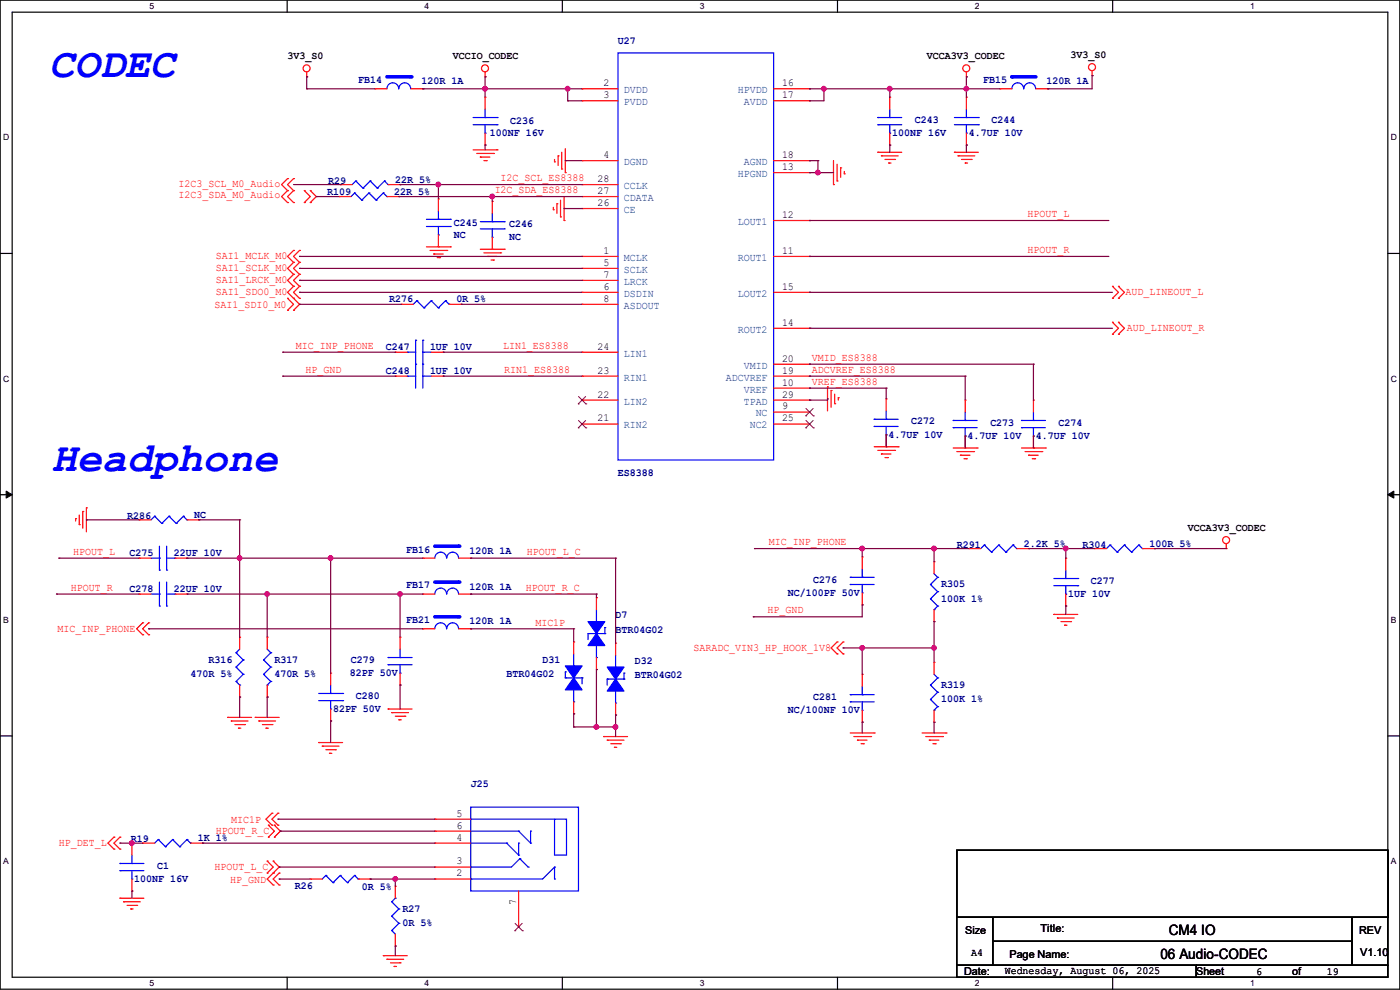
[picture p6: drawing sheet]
<svg xmlns="http://www.w3.org/2000/svg" width="297mm" height="210mm" viewBox="0 0 297 210" stroke-linecap="round" stroke-linejoin="round" font-family="sans-serif">
<path d="M0 0h297v209.8h-297zM2.6 2.6h291.8v204.7h-291.8z" fill="none" stroke="#000" stroke-width=".25"/>
<g fill="#fff">
<path d="M31.7 .3h1v2h-1z"/>
<path d="M31.7 207.6h1v1.9h-1z"/>
</g>
<path d="M60.9 0v2.6M60.9 207.3v2.5" fill="none" stroke="#000" stroke-width=".25"/>
<g fill="#fff">
<path d="M90.1 .3h1v2h-1z"/>
<path d="M90.1 207.6h1v1.9h-1z"/>
</g>
<path d="M119.3 0v2.6M119.3 207.3v2.5" fill="none" stroke="#000" stroke-width=".25"/>
<g fill="#fff">
<path d="M148.5 .3h.9v2h-.9z"/>
<path d="M148.5 207.6h.9v1.9h-.9z"/>
</g>
<path d="M177.7 0v2.6M177.7 207.3v2.5" fill="none" stroke="#000" stroke-width=".25"/>
<g fill="#fff">
<path d="M206.8 .3h1v2h-1z"/>
<path d="M206.8 207.6h1v1.9h-1z"/>
</g>
<path d="M236.1 0v2.6M236.1 207.3v2.5" fill="none" stroke="#000" stroke-width=".25"/>
<g fill="#fff">
<path d="M265.2 .3h1v2h-1z"/>
<path d="M265.2 207.6h1v1.9h-1z"/>
<path d="M.7 28.2h1.2v1.9h-1.2z"/>
<path d="M295.1 28.2h1.2v1.9h-1.2z"/>
<path d="M.7 79.3h1.2v2h-1.2z"/>
<path d="M295.1 79.3h1.2v2h-1.2z"/>
</g>
<path d="M0 53.8h2.6M294.4 53.8h2.6" fill="none" stroke="#000" stroke-width=".25"/>
<g fill="#fff">
<path d="M.7 130.5h1.2v2h-1.2z"/>
<path d="M295.1 130.5h1.1v2h-1.1z"/>
</g>
<path d="M0 104.9h2.6M294.4 104.9h2.6" fill="none" stroke="#000" stroke-width=".25"/>
<path d="M1.3 104.2l1.3 .7-1.3 .8zM294.4 104.9l1.3-.7v1.5z" fill="#000" stroke="#000" stroke-width=".21"/>
<g fill="#fff">
<path d="M.7 181.7h1.2v2h-1.2z"/>
<path d="M295.1 181.7h1.1v2h-1.1z"/>
</g>
<path d="M0 156.1h2.6M294.4 156.1h2.6M203 180.4h91.4v14.2h-91.4zM203 194.6h7.6v10.2h-7.6zM210.6 194.6h76.2v5.1h-76.2zM210.6 199.7h76.2v5.1h-76.2zM286.8 194.6h7.6v10.2h-7.6zM203 204.8h50.8v2.5h-50.8zM253.8 204.8h40.6v2.5h-40.6z" fill="none" stroke="#000" stroke-width=".25"/>
<g fill="none" stroke="#f00" stroke-width=".25">
<path d="M65.1 16.3h.1M65.1 15.3v1M102.9 16.3h.1M102.9 15.3v1M205 16.3h.1M205 15.3v1M231.7 16h.1M231.7 15v1M61 37.9h.1M61 37.9l-1.3 1.3 1.3 1.2M62.3 37.9h.1M62.3 37.9l-1.3 1.3 1.3 1.2"/>
<path d="M100.4 31.8h5.1M101.1 32.6h3.6M101.9 33.3h.1M101.9 33.3h2M102.7 34.1h.5M103.2 34.1h.1M104.7 32.6h.1M105.5 31.8h.1M117.6 34.3h.1M117.6 33.8v.5M118.4 33.1h.1M118.4 33.1v2"/>
<path d="M119.2 35.9h.1M119.2 32.3v3.6M119.9 36.6h.1M119.9 31.5v5.1M176.8 39.2h.1M176.8 34.1v5.1M177.6 38.4h.1M177.6 34.8v3.6M178.4 35.6h.1M178.4 35.6v2M179.1 36.9h.1M179.1 36.4v.5"/>
<path d="M186.2 32.3h.1M186.2 32.3h5.1M187 33.1h.1M187 33.1h3.5M187.7 33.8h2.1M188.5 34.6h.1M188.5 34.6h.5M189.8 33.8h.1M202.5 32.3h.1M202.5 32.3h5.1M203.2 33.1h.1M203.2 33.1h3.6"/>
<path d="M204 33.8h2M204.8 34.6h.1M204.8 34.6h.5M206 33.8h.1M61 43h.1M61 40.4h.1M61 40.4l-1.3 1.3 1.3 1.3M62.3 43h.1M62.3 40.4h.1M62.3 55.7h.1M62.3 53.1h.1M62.3 58.2h.1"/>
<path d="M62.3 40.4l-1.3 1.3 1.3 1.3M62.3 53.1l-1.3 1.3 1.3 1.3M62.3 55.7l-1.3 1.2 1.3 1.3M62.3 58.2l-1.3 1.3 1.3 1.2M63.5 55.7h.1M63.5 53.1h.1M63.5 58.2h.1M63.5 53.1l-1.2 1.3 1.2 1.3M63.5 55.7l-1.2 1.2 1.2 1.3M63.5 58.2l-1.2 1.3 1.2 1.2M64.6 43h.1M64.6 40.4h.1"/>
<path d="M64.6 40.4l1.2 1.3-1.2 1.3M65.8 40.4h.1M65.8 43h.1M65.8 40.4l1.3 1.3-1.3 1.3M90.5 52.4h5M91.2 53.1h3.6M92 53.9h.1M92 53.9h2M92.8 54.7h.5M93.3 54.7h.1M94.8 53.1h.1M95.5 52.4h.1"/>
<path d="M101.9 52.9h5.1M102.7 53.6h3.5M103.4 54.4h.1M103.4 54.4h2.1M104.2 55.2h.5M104.7 55.2h.1M106.2 53.6h.1M107 52.9h.1M117.4 44.5h.1M117.4 44v.5M118.2 43.2h.1M118.2 43.2v2.1"/>
<path d="M118.9 46h.1M118.9 42.5v3.5M119.7 46.8h.1M119.7 41.7v5.1M61 65.8h.1M61 63.3h.1M61 63.3l1.3 1.3-1.3 1.2M62.3 60.7h.1M62.3 63.3h.1M62.3 65.8h.1M62.3 60.7l-1.3 1.3 2.5 2.6-1.2 1.2M63.5 60.7h.1"/>
<path d="M63.5 63.3h.1M63.5 60.7l-1.2 1.3 1.2 1.3M83.9 74.7h.1M83.9 74.7h2.5M91.5 74.7h2.5M94 74.7h.1M236 63.3h.1M236 60.7h.1M236 70.9h.1M236 68.4h.1M236 60.7l1.3 1.3-1.3 1.3M236 68.4l1.3 1.2-1.3 1.3"/>
<path d="M237.3 63.3h.1M237.3 60.7h.1M237.3 70.9h.1M237.3 68.4h.1M237.3 60.7l1.2 1.3-1.2 1.3M237.3 68.4l1.2 1.2-1.2 1.3M175.6 82.1h.1M175.6 82.1v5.1M176.3 82.8h.1M176.3 82.8v3.6M177.1 85.6h.1M177.1 83.6v2"/>
<path d="M177.8 84.4h.1M177.8 84.4v.5M185.5 94.8h5M186.2 95.5h3.6M187 96.3h.1M187 96.3h2M187.7 97.1h.6M188.3 97.1h.1M189.8 95.5h.1M190.5 94.8h.1M202.2 95h5.1M203 95.8h3.5"/>
<path d="M203.8 96.6h.1M203.8 96.6h2M204.5 97.3h.5M205 97.3h.1M206.5 95.8h.1M207.3 95h.1M216.7 95h5.1M217.5 95.8h3.5M218.2 96.6h.1M218.2 96.6h2.1M219 97.3h.5M219.5 97.3h.1"/>
<path d="M221 95.8h.1M221.8 95h.1M16 110h.1M16 110v.5M16.8 111.3h.1M16.8 109.3v2M17.6 108.5h.1M17.6 108.5v3.6M18.3 107.7h.1M18.3 107.7v5.1M260.1 116.4h.1M260.1 115.4v1"/>
<path d="M30.3 134.7h.1M30.3 132.1h.1M30.3 132.1l-1.3 1.3 1.3 1.3M31.5 134.7h.1M31.5 132.1h.1M31.5 132.1l-1.2 1.3 1.2 1.3M177.6 138.7h.1M177.6 136.2h.1M177.6 136.2l-1.3 1.3 1.3 1.2M178.9 138.7h.1M178.9 136.2h.1M178.9 136.2l-1.3 1.3 1.3 1.2"/>
<path d="M223.6 130.3h.1M223.6 130.3h5M224.3 131.1h.1M224.3 131.1h3.6M225.1 131.9h2M225.8 132.6h.1M225.8 132.6h.6M227.1 131.9h.1M48.3 152.2h.1M48.3 152.2h5.1M49.1 153h.1M49.1 153h3.5"/>
<path d="M49.8 153.7h2.1M50.6 154.5h.1M50.6 154.5h.5M51.9 153.7h.1M54.1 152.2h.1M54.1 152.2h5.1M54.9 153h.1M54.9 153h3.6M55.7 153.7h2M56.4 154.5h.1M56.4 154.5h.5M57.7 153.7h.1"/>
<path d="M67.6 157.5h.1M67.6 157.5h5.1M68.4 158.3h.1M68.4 158.3h3.5M69.1 159h2.1M69.9 159.8h.1M69.9 159.8h.5M71.2 159h.1M82.3 150.4h.1M82.3 150.4h5.1M83.1 151.2h.1M83.1 151.2h3.6"/>
<path d="M83.9 151.9h2M84.6 152.7h.1M84.6 152.7h.5M85.9 151.9h.1M128.1 156.3h.1M128.1 156.3h5M128.8 157h.1M128.8 157h3.6M129.6 157.8h2M130.3 158.5h.1M130.3 158.5h.6M131.6 157.8h.1"/>
<path d="M180.4 155.5h5.1M181.1 156.3h3.6M181.9 157h.1M181.9 157h2M182.7 157.8h.5M183.2 157.8h.1M184.7 156.3h.1M185.5 155.5h.1M195.6 155.5h5.1M196.4 156.3h3.5M197.1 157h.1M197.1 157h2.1"/>
<path d="M197.9 157.8h.5M198.4 157.8h.1M199.9 156.3h.1M200.7 155.5h.1M24.2 177.6h.1M24.2 177.6l-1.3 1.3 1.3 1.2M25.4 177.6h.1M25.4 177.6l-1.2 1.3 1.2 1.2M56.9 175h.1M56.9 177.6h.1M56.9 175l1.3 1.3-1.3 1.3M57.7 175h.1"/>
<path d="M57.7 172.5h.1M57.7 172.5l-1.3 1.3 1.3 1.2M58.2 177.6h.1M58.2 175h.1M58.2 175l1.3 1.3-1.3 1.3M59 175h.1M59 172.5h.1M59 172.5l-1.3 1.3 1.3 1.2M24.2 180.1h.1M25.4 190.5h.1M25.4 180.1h.1M25.4 190.5h5.1"/>
<path d="M26.2 191.3h.1M26.2 191.3h3.6M27 192.1h2M27.7 192.8h.1M27.7 192.8h.5M29 192.1h.1M56.7 182.7h.1M56.7 185.2h.1M56.7 182.7l1.3 1.2-1.3 1.3M58 187.7h.1M58 185.2h.1M58 182.7h.1"/>
<path d="M58 182.7l1.2 1.2-2.5 2.6 1.3 1.2M59.2 187.7h.1M59.2 185.2h.1M59.2 185.2l-1.2 1.3 1.2 1.2M81.3 202.7h.1M81.3 202.7h5.1M82.1 203.5h.1M82.1 203.5h3.5M82.8 204.3h2.1M83.6 205h.1M83.6 205h.5M84.9 204.3h.1"/>
<circle cx="65" cy="14.5" r=".74"/>
<circle cx="102.9" cy="14.5" r=".74"/>
<circle cx="205" cy="14.5" r=".74"/>
<circle cx="231.7" cy="14.2" r=".74"/>
<circle cx="260.1" cy="114.6" r=".74"/>
</g>
<path d="M86.4 74.7h.1M86.4 74.7h1.8M88.2 72.2h.1M88.2 72.2v5.1M89.7 74.7h.1M89.7 72.2h.1M89.7 74.7h1.8M89.7 72.2v5.1M94.7 118.4a1.25 1.25 0 0 0-1.2-1.3 1.25 1.25 0 0 0-1.3 1.3M97.3 118.4a1.25 1.25 0 0 0-1.3-1.3 1.25 1.25 0 0 0-1.2 1.3" fill="none" stroke="#00f" stroke-width=".25"/>
<path d="M92.2 115.9h5.1" fill="none" stroke="#00f" stroke-width=".76"/>
<circle cx="97.3" cy="115.9" r=".38" fill="#00f"/>
<g fill="none" stroke="#f00" stroke-width=".25">
<path d="M104.4 42.7h.1M104.4 52.9h.1M104.4 42.7v2.6M104.4 50.3v2.6M29.5 118.4h.1M29.5 110.3h.1M29.5 118.4h2.5M29.5 110.3h2.5M37.1 118.4h2.6M39.7 118.4h.1M39.7 110.3h2.5M42.2 110.3h.1"/>
<path d="M89.7 118.4h.1M89.7 118.4h2.5M97.3 118.4h2.6M99.9 118.4h.1M198.2 119.2h.1M198.2 119.2v2.5M198.2 131.9h.1M198.2 129.3v2.6M70.1 142.8h.1M70.1 153h.1M70.1 142.8v2.5M70.1 150.4v2.6"/>
<path d="M65.8 186.5h.1M65.8 186.5h2.6M76 186.5h2.5M78.5 186.5h.1"/>
</g>
<g fill="none" stroke="#00f" stroke-width=".25">
<path d="M82.1 18.8a1.25 1.25 0 0 1 1.2-1.2 1.25 1.25 0 0 1 1.3 1.2M84.6 18.8a1.25 1.25 0 0 1 1.3-1.2 1.25 1.25 0 0 1 1.2 1.2M101.9 48.6h5.1M101.9 47h5.1M104.4 50.3h.1M104.4 47h.1M104.4 45.3v1.7M104.4 48.6v1.7M107 48.6h.1M107 47h.1M32 118.4h1.8M32.8 109.5h.1"/>
<path d="M32.8 109.5l-.8 .8M32.8 109.5l1.5 1.5M33.8 118.4h.1M33.8 115.9v5M34.3 111h.1M35.3 118.4h1.8M35.3 115.9v5M35.9 109.5h.1M35.9 109.5l-1.6 1.5M35.9 109.5l1.5 1.5M37.1 118.4h.1M37.4 111h.1"/>
<path d="M38.9 109.5h.1M38.9 109.5l-1.5 1.5M38.9 109.5l.8 .8M39.7 110.3h.1M33.8 120.9h.1M35.3 120.9h.1M197.4 124h.1M197.4 127h.1M197.4 124l1.5 1.5M197.4 127l1.5 1.6M198.2 129.3h.1M198.2 121.7l.7 .8"/>
<path d="M198.9 122.5h.1M198.9 125.5h.1M198.9 128.6h.1M198.9 122.5l-1.5 1.5M198.9 125.5l-1.5 1.5M198.9 128.6l-.7 .7M67.6 148.6h5.1M67.6 147.1h5.1M70.1 150.4h.1M70.1 147.1h.1M70.1 145.3v1.8M70.1 148.6v1.8"/>
<path d="M72.7 148.6h.1M72.7 147.1h.1M69.1 185.7h.1M69.1 185.7l-.7 .8M69.1 185.7l1.6 1.5M70.7 187.2h.1M72.2 185.7h.1M72.2 185.7l-1.5 1.5M72.2 185.7l1.5 1.5M73.7 187.2h.1M75.2 185.7h.1M75.2 185.7l-1.5 1.5"/>
<path d="M75.2 185.7l.8 .8M76 186.5h.1"/>
</g>
<path d="M82.1 16.3h5.1" fill="none" stroke="#00f" stroke-width=".76"/>
<circle cx="87.2" cy="16.3" r=".38" fill="#00f"/>
<g fill="none" stroke="#f00" stroke-width=".25">
<path d="M79.5 18.8h.1M79.5 18.8h2.6M87.2 18.8h2.5M89.7 18.8h.1M72.2 39.2h.1M72.2 39.2h2.5M82.3 39.2h2.6M84.9 39.2h.1M188.8 20.6h.1M188.8 30.8h.1M188.8 20.6v2.6M188.8 28.2v2.6"/>
<path d="M205 20.6h.1M205 30.8h.1M205 20.6v2.6M205 28.2v2.6M83.9 79.8h.1M83.9 79.8h2.5M91.5 79.8h2.5M94 79.8h.1M198.2 140.5h.1M198.2 153.2h.1M198.2 140.5v2.5M198.2 150.7v2.5"/>
</g>
<g fill="none" stroke="#00f" stroke-width=".25">
<path d="M75.5 38.4h.1M75.5 38.4l-.8 .8M75.5 38.4l1.5 1.5M77 39.9h.1M78.5 38.4h.1M78.5 38.4l-1.5 1.5M78.5 38.4l1.6 1.5M80.1 39.9h.1M81.6 38.4h.1M81.6 38.4l-1.5 1.5M81.6 38.4l.7 .8M82.3 39.2h.1"/>
<path d="M186.2 26.5h.1M186.2 24.9h.1M186.2 26.5h5.1M186.2 24.9h5.1M188.8 28.2h.1M188.8 24.9h.1M188.8 23.2v1.7M188.8 26.5v1.7M202.5 26.5h5.1M202.5 24.9h5.1M205 28.2h.1M205 24.9h.1"/>
<path d="M205 23.2v1.7M205 26.5v1.7M207.6 26.5h.1M207.6 24.9h.1M86.4 79.8h.1M86.4 79.8h1.8M88.2 77.3h.1M88.2 77.3v5M89.7 79.8h.1M89.7 77.3h.1M89.7 79.8h1.8M89.7 77.3v5"/>
<path d="M92.2 126a1.25 1.25 0 0 1 1.3-1.2 1.25 1.25 0 0 1 1.2 1.2M94.8 126a1.25 1.25 0 0 1 1.2-1.2 1.25 1.25 0 0 1 1.3 1.2M197.4 145.3h.1M197.4 148.4h.1M197.4 145.3l1.5 1.6M197.4 148.4l1.5 1.5M198.2 150.7h.1M198.2 143l.7 .8M198.9 143.8h.1M198.9 146.9h.1M198.9 149.9h.1M198.9 143.8l-1.5 1.5"/>
<path d="M198.9 146.9l-1.5 1.5M198.9 149.9l-.7 .8"/>
</g>
<path d="M92.2 123.5h5.1" fill="none" stroke="#00f" stroke-width=".76"/>
<circle cx="97.3" cy="123.5" r=".38" fill="#00f"/>
<path d="M102.9 20.6h.1M102.9 30.8h.1M102.9 20.6v2.6M102.9 28.2v2.6M226.1 118.4h.1M226.1 118.4v2.5M89.7 126h.1M89.7 126h2.5M97.3 126h2.6M99.9 126h.1M226.1 128.6h.1M226.1 126v2.6" fill="none" stroke="#f00" stroke-width=".25"/>
<g fill="none" stroke="#00f" stroke-width=".25">
<path d="M100.4 26.5h5.1M100.4 24.9h5.1M102.9 28.2h.1M102.9 24.9h.1M102.9 23.2v1.7M102.9 26.5v1.7M105.5 26.5h.1M105.5 24.9h.1M92.2 133.4a1.25 1.25 0 0 1 1.3-1.3 1.25 1.25 0 0 1 1.2 1.3M94.8 133.4a1.25 1.25 0 0 1 1.2-1.3 1.25 1.25 0 0 1 1.3 1.3M223.6 124.2h5M223.6 122.7h5"/>
<path d="M226.1 126h.1M226.1 122.7h.1M226.1 120.9v1.8M226.1 124.2v1.8M228.6 124.2h.1M228.6 122.7h.1"/>
</g>
<path d="M92.2 130.9h5.1" fill="none" stroke="#00f" stroke-width=".76"/>
<circle cx="97.3" cy="130.9" r=".38" fill="#00f"/>
<g fill="none" stroke="#f00" stroke-width=".25">
<path d="M188 84.6h.1M188 94.8h.1M188 84.6v2.6M188 92.2v2.6M204.8 84.9h.1M204.8 95h.1M204.8 84.9v2.5M204.8 92.5v2.5M219.2 84.9h.1M219.2 95h.1M219.2 84.9v2.5M219.2 92.5v2.5"/>
<path d="M205.5 116.4h.1M205.5 116.4h2.6M215.7 116.4h2.5M218.2 116.4h.1M29.5 126h.1M29.5 126h2.5M37.1 126h2.6M39.7 126h.1M84.9 135.2h.1M84.9 135.2v2.5M89.7 133.4h.1M89.7 133.4h2.5"/>
<path d="M97.3 133.4h2.6M99.9 133.4h.1M126.5 126.8h.1M126.5 126.8v2.5M126.5 139.5v2.5M130.6 136.4h.1M130.6 136.4v2.6M84.9 145.3h.1M84.9 142.8v2.5M126.5 142h.1M130.6 151.7h.1M130.6 149.1v2.6"/>
<path d="M182.9 143h.1M182.9 153.2h.1M182.9 143v2.6M182.9 150.7v2.5M30.3 178.9h.1M30.3 178.9h2.5M40.4 178.9h2.6M43 178.9h.1"/>
</g>
<g fill="none" stroke="#00f" stroke-width=".25">
<path d="M214.7 18.8a1.27 1.27 0 0 1 1.2-1.2 1.27 1.27 0 0 1 1.3 1.2 1.25 1.25 0 0 1 1.3-1.2 1.25 1.25 0 0 1 1.2 1.2M185.5 90.5h.1M185.5 88.9h.1M185.5 90.5h5M185.5 88.9h5M188 92.2h.1M188 88.9h.1M188 87.2v1.7M188 90.5v1.7M202.2 90.7h.1M202.2 89.2h.1M202.2 90.7h5.1"/>
<path d="M202.2 89.2h5.1M204.8 92.5h.1M204.8 89.2h.1M204.8 87.4v1.8M204.8 90.7v1.8M216.7 90.7h.1M216.7 89.2h.1M216.7 90.7h5.1M216.7 89.2h5.1M219.2 92.5h.1M219.2 89.2h.1M219.2 87.4v1.8"/>
<path d="M219.2 90.7v1.8M208.8 115.6h.1M208.8 115.6l-.7 .8M208.8 115.6l1.6 1.5M210.4 117.1h.1M211.9 115.6h.1M211.9 115.6l-1.5 1.5M211.9 115.6l1.5 1.5M213.4 117.1h.1M214.9 115.6h.1M214.9 115.6l-1.5 1.5M214.9 115.6l.8 .8"/>
<path d="M215.7 116.4h.1M32 126h1.8M33.8 126h.1M33.8 128.6h.1M33.8 123.5v5.1M35.3 128.6h.1M35.3 126h1.8M35.3 123.5v5.1M37.1 126h.1M82.3 139.5h.1M82.3 139.5h5.1M84.9 139.5h.1"/>
<path d="M84.9 137.7v1.8M124.8 134.4h.1M124.8 134.4v1.3M124.8 134.4h3.5M126.5 131.9h.1M126.5 139.5h.1M126.5 129.3v2.6M126.5 136.9v2.6M128.3 134.4h.1M128.3 133.1h.1M128.3 133.1v1.3M130.6 139v2.5"/>
<path d="M82.3 141h.1M82.3 141h5.1M84.9 142.8h.1M84.9 141v1.8M128.8 144.1h.1M128.8 144.1v1.2M128.8 144.1h3.6M130.6 141.5h.1M130.6 149.1h.1M130.6 146.6v2.5M132.4 144.1h.1M132.4 142.8h.1"/>
<path d="M132.4 142.8v1.3M180.4 148.9h.1M180.4 147.4h.1M180.4 148.9h5.1M180.4 147.4h5.1M182.9 150.7h.1M182.9 147.4h.1M182.9 145.6v1.8M182.9 148.9v1.8M33.6 178.1h.1M33.6 178.1l-.8 .8M33.6 178.1l1.5 1.5"/>
<path d="M35.1 179.6h.1M36.6 178.1h.1M36.6 178.1l-1.5 1.5M36.6 178.1l1.5 1.5M38.1 179.6h.1M39.7 178.1h.1M39.7 178.1l-1.6 1.5M39.7 178.1l.7 .8M40.4 178.9h.1"/>
</g>
<g fill="#00f" stroke="#00f" stroke-width=".25">
<path d="M128.8 141.5h3.6l-1.8 2.6z" fill-rule="evenodd"/>
<path d="M130.6 144.1l1.8 2.5h-3.6z" fill-rule="evenodd"/>
<path d="M124.8 131.9h3.5l-1.8 2.5z" fill-rule="evenodd"/>
<path d="M126.5 134.4l1.8 2.5h-3.5z" fill-rule="evenodd"/>
</g>
<path d="M214.7 16.3h5.1" fill="none" stroke="#00f" stroke-width=".76"/>
<circle cx="214.7" cy="16.3" r=".38" fill="#00f"/>
<g fill="none" stroke="#f00" stroke-width=".25">
<path d="M123.5 18.8h.1M123.5 18.8h7.6M164.1 18.8h7.6M171.7 18.8h.1M212.1 18.8h.1M212.1 18.8h2.6M219.8 18.8h2.5M222.3 18.8h.1M123.5 21.4h.1M123.5 34.1h.1M123.5 39.2h.1M123.5 21.4h7.6"/>
<path d="M123.5 34.1h7.6M123.5 39.2h7.6M164.1 21.4h7.6M164.1 34.1h7.6M164.1 36.6h7.6M171.7 36.6h.1M171.7 21.4h.1M171.7 34.1h.1M71.9 41.7h.1M71.9 41.7h2.6M82.1 41.7h2.5M84.6 41.7h.1"/>
<path d="M93 42.2h.1M93 52.4h.1M93 42.2v2.5M93 49.8v2.6M123.5 54.4h.1M123.5 56.9h.1M123.5 59.5h.1M123.5 44.2h.1M123.5 41.7h.1M123.5 54.4h7.6M123.5 56.9h7.6M123.5 59.5h7.6"/>
<path d="M123.5 44.2h7.6M123.5 41.7h7.6M164.1 54.4h7.6M164.1 46.8h7.6M171.7 54.4h.1M171.7 46.8h.1M85.1 64.6h.1M85.1 64.6h2.6M95.3 64.6h2.5M97.8 64.6h.1M123.5 62h.1M123.5 64.6h.1"/>
<path d="M123.5 79.8h.1M123.5 74.7h.1M123.5 62h7.6M123.5 64.6h7.6M123.5 79.8h7.6M123.5 74.7h7.6M164.1 62h7.6M164.1 69.6h7.6M164.1 79.8h7.6M164.1 77.3h7.6M171.7 69.6h.1M171.7 62h.1"/>
<path d="M171.7 79.8h.1M171.7 77.3h.1M123.5 90h.1M123.5 84.9h.1M123.5 90h7.6M123.5 84.9h7.6M164.1 87.4h7.6M164.1 82.3h7.6M164.1 90h7.6M164.1 84.9h7.6M171.7 87.4h.1M171.7 82.3h.1"/>
<path d="M171.7 90h.1M171.7 84.9h.1M182.9 118.2h.1M182.9 118.2v2.5M232.2 116.4h.1M232.2 116.4h2.5M242.4 116.4h2.5M244.9 116.4h.1M50.8 135.2h.1M50.8 135.2v2.5M56.7 135.2h.1M56.7 135.2v2.5"/>
<path d="M121.7 136.2h.1M121.7 136.2v2.5M182.9 128.3h.1M182.9 125.8v2.5M50.8 147.9h.1M50.8 145.3v2.6M56.7 147.9h.1M56.7 145.3v2.6M121.7 151.4h.1M121.7 148.9v2.5M28 178.9h.1M28 178.9v2.5"/>
<path d="M92.2 178.9h.1M92.2 173.8h.1M92.2 176.3h.1M92.2 178.9h7.7M92.2 173.8h7.7M92.2 176.3h7.7M28 189h.1M28 186.5v2.5M83.9 188h.1M83.9 188v2.5M83.9 198.2v2.5M92.2 183.9h.1"/>
<path d="M92.2 186.5h.1M92.2 183.9h7.7M92.2 186.5h7.7M110 196.6h.1M110 189v7.6M83.9 200.7h.1"/>
</g>
<g fill="none" stroke="#00f" stroke-width=".25">
<path d="M131.1 11.2h33v86.4h-33zM75.2 40.9h.1M75.2 40.9l-.7 .8M75.2 40.9l1.6 1.6M76.8 42.5h.1M78.3 40.9h.1M78.3 40.9l-1.5 1.6M78.3 40.9l1.5 1.6M79.8 42.5h.1M81.3 40.9h.1M81.3 40.9l-1.5 1.6M81.3 40.9l.8 .8"/>
<path d="M82.1 41.7h.1M90.5 48h5M90.5 46.5h5M93 49.8h.1M93 46.5h.1M93 44.7v1.8M93 48v1.8M95.5 48h.1M95.5 46.5h.1M88.4 63.8h.1M88.4 63.8l-.7 .8M88.4 63.8l1.6 1.5"/>
<path d="M90 65.3h.1M91.5 63.8h.1M91.5 63.8l-1.5 1.5M91.5 63.8l1.5 1.5M93 65.3h.1M94.5 63.8h.1M94.5 63.8l-1.5 1.5M94.5 63.8l.8 .8M95.3 64.6h.1M235.5 115.6h.1M235.5 115.6l-.8 .8M235.5 115.6l1.5 1.5"/>
<path d="M237 117.1h.1M238.5 115.6h.1M238.5 115.6l-1.5 1.5M238.5 115.6l1.6 1.5M240.1 117.1h.1M241.6 115.6h.1M241.6 115.6l-1.5 1.5M241.6 115.6l.8 .8M242.4 116.4h.1M50.1 138.5h.1M50.1 138.5l1.5 1.5M50.8 137.7l-.7 .8"/>
<path d="M51.6 140h.1M51.6 140l-1.5 1.5M55.9 140h.1M55.9 140l1.5 1.5M56.7 137.7l.7 .8M57.4 138.5h.1M57.4 138.5l-1.5 1.5M121.7 138.7v2.6M180.4 124h.1M180.4 122.5h.1M180.4 124h5.1M180.4 122.5h5.1"/>
<path d="M182.9 125.8h.1M182.9 122.5h.1M182.9 120.7v1.8M182.9 124v1.8M50.1 141.5h.1M50.1 144.6h.1M50.1 141.5l1.5 1.5M50.1 144.6l.7 .7M50.8 145.3h.1M51.6 143h.1M51.6 143l-1.5 1.6M55.9 143h.1"/>
<path d="M55.9 143l1.5 1.6M56.7 145.3h.1M57.4 141.5h.1M57.4 144.6h.1M57.4 141.5l-1.5 1.5M57.4 144.6l-.7 .7M119.9 143.8h.1M119.9 142.5h.1M119.9 143.8h3.6M119.9 142.5v1.3M121.7 141.3h.1M121.7 148.9h.1"/>
<path d="M121.7 146.3v2.6M123.5 143.8h.1M123.5 143.8v1.3M99.9 171.2h22.8v17.8h-22.8zM99.9 173.8h.1M99.9 173.8h17.7M99.9 178.9h7.6M99.9 176.3h10.1M107.5 178.9h.1M107.5 178.9l2.5 2.5M110 176.3h.1M110 178.9h.1"/>
<path d="M110 176.3l2.6 2.6M110 178.9v2.5M112.6 178.9h.1M112.6 176.3h.1M112.6 176.3v2.6M117.6 173.8h2.6v7.6h-2.6zM25.4 184.7h.1M25.4 183.2h.1M25.4 184.7h5.1M25.4 183.2h5.1M28 186.5h.1M28 183.2h.1"/>
<path d="M28 181.4v1.8M28 184.7v1.8M83.1 197.4h.1M83.1 194.4h.1M83.1 191.3h.1M83.1 197.4l.8 .8M83.1 194.4l1.5 1.5M83.1 191.3l1.5 1.5M83.9 190.5h.1M83.9 190.5l-.8 .8M84.6 195.9h.1M84.6 192.8h.1"/>
<path d="M84.6 195.9l-1.5 1.5M84.6 192.8l-1.5 1.6M99.9 186.5h.1M99.9 183.9h.1M110 181.4h.1M110.3 182.2h.1M110.3 182.2l-1.8 1.7h-8.6M110.3 182.2l1.8 1.7M112.1 183.9h.1M117.6 183.9h.1M117.6 186.5h.1M117.6 183.9l-2.5 2.6h-15.2"/>
<path d="M117.6 183.9v2.6"/>
</g>
<g fill="none" stroke="#804000" stroke-width=".21">
<path d="M122.7 90.8h.1M122.7 85.7h.1M122.7 89.2l1.6 1.6M122.7 84.1l1.6 1.6M124.2 89.2l-1.5 1.6M124.2 84.1l-1.5 1.6M124.3 90.8h.1M124.3 85.7h.1M170.9 88.2h.1M170.9 90.8h.1M171 86.7l1.6 1.5M171 89.2l1.6 1.6"/>
<path d="M172.5 86.7l-1.6 1.5M172.5 89.2l-1.6 1.6M172.6 88.2h.1M172.6 90.8h.1M109.2 197.4h.1M109.3 195.9l1.5 1.5M110.8 195.9l-1.6 1.5M110.8 197.4h.1"/>
</g>
<g fill="#00f" stroke="#00f" stroke-width=".25">
<path d="M119.9 141.3h3.6l-1.8 2.5z" fill-rule="evenodd"/>
<path d="M121.7 143.8l1.8 2.5h-3.6z" fill-rule="evenodd"/>
</g>
<g fill="none" stroke="#800040" stroke-width=".25">
<path d="M65.1 18.8h.1M65.1 16.3h.1M65.1 18.8h14.4M65.1 16.3v2.5M89.7 18.8h.1M89.7 18.8h33.8M102.9 16.3h.1M102.9 16.3v4.3M102.9 18.8h.1M120.4 18.8h.1M120.4 18.8v2.6M171.7 18.8h.1"/>
<path d="M171.7 18.8h40.4M174.8 18.8h.1M174.8 18.8v2.6h-3.1M188.8 18.8h.1M188.8 18.8v1.8M205 16.3h.1M205 18.8h.1M205 16.3v4.3M222.3 18.8h.1M231.7 16h.1M231.7 16v2.8h-9.4M62.3 39.2h9.9"/>
<path d="M72.2 39.2h.1M84.9 39.2h.1M84.9 39.2h38.6M93 39.2v3M93 39.2h.1M102.9 30.8h.1M102.9 30.8v1M119.9 34.1h.1M119.9 34.1h3.6M120.4 21.4h.1M120.4 21.4h3.1M171.7 21.4h.1"/>
<path d="M171.7 36.6h.1M171.7 34.1h.1M171.7 34.1h1.8M171.7 36.6h5.1M173.5 34.1h.1M173.5 36.6h.1M173.5 34.1v2.5M188.8 30.8h.1M188.8 30.8v1.5M205 30.8h.1M205 30.8v1.5M63.5 54.4h.1"/>
<path d="M63.5 54.4h60M63.5 59.5h.1M63.5 56.9h.1M63.5 59.5h60M63.5 56.9h60M67.1 41.7h.1M67.1 41.7h4.8M84.6 41.7h.1M84.6 41.7h38.9M104.4 41.7v1M104.4 41.7h.1M119.7 44.2h.1"/>
<path d="M119.7 44.2h3.8M171.7 46.8h.1M171.7 46.8h63.5M171.7 54.4h.1M171.7 54.4h63.5M60 74.7h.1M60 79.8h.1M60 79.8h23.9M60 74.7h23.9M63.5 64.6h.1M63.5 64.6h21.6M63.5 62h.1"/>
<path d="M63.5 62h60M94 74.7h.1M94 79.8h.1M94 79.8h29.5M94 74.7h29.5M97.8 64.6h.1M97.8 64.6h25.7M171.7 62h.1M171.7 69.6h.1M171.7 77.3h.1M171.7 79.8h.1M171.7 62h64.3"/>
<path d="M171.7 69.6h64.3M171.7 77.3h47.5M171.7 79.8h33.1M204.8 79.8h.1M204.8 79.8v5.1M219.2 77.3h.1M219.2 77.3v7.6M171.7 82.3h.1M171.7 84.9h.1M171.7 82.3h16.3M175.6 84.6h.1M175.6 84.6v.3h-3.9"/>
<path d="M188 82.3h.1M188 92.2h.1M188 82.3v2.3M188 92.2v2.6M204.8 92.5h.1M204.8 92.5v2.5M219.2 92.5h.1M219.2 92.5v2.5M12.5 118.4h.1M12.5 118.4h17M18.3 110.3h.1M18.3 110.3h11.2"/>
<path d="M39.7 118.4h.1M39.7 118.4h50M42.2 110.3h.1M42.2 110.3h8.6M50.8 118.4h.1M50.8 110.3h.1M50.8 110.3v24.9M70.1 118.4h.1M70.1 118.4v24.4M99.9 118.4h.1M99.9 118.4h30.7M130.6 118.4h.1"/>
<path d="M130.6 118.4v18M160.1 116.4h.1M160.1 116.4h45.4M182.9 116.4h.1M182.9 116.4v1.8M198.2 116.4h.1M198.2 116.4v2.8M218.2 116.4h.1M218.2 116.4h14M226.1 116.4h.1M226.1 116.4v2M244.9 116.4h.1"/>
<path d="M244.9 116.4h15.2M12 126h.1M12 126h17.5M31.5 133.4h.1M31.5 133.4h58.2M39.7 126h.1M39.7 126h50M56.7 126h.1M56.7 126v9.2M84.9 126h.1M84.9 126v9.2M99.9 126h.1"/>
<path d="M99.9 133.4h.1M99.9 126h26.6M99.9 133.4h21.8M121.7 133.4h.1M121.7 133.4v2.8M126.5 126h.1M126.5 126v.8M159.8 130.9h.1M178.9 137.5h.1M178.9 137.5h19.3M182.9 128.3h.1M182.9 128.3v2.6h-23.1"/>
<path d="M182.9 137.5h.1M182.9 137.5v5.5M198.2 131.9h.1M198.2 131.9v8.6M198.2 137.5h.1M226.1 128.6h.1M226.1 128.6v1.7M50.8 147.9h.1M50.8 147.9v4.3M56.7 147.9h.1M56.7 147.9v4.3M70.1 153h.1"/>
<path d="M70.1 153v4.5M84.9 145.3h.1M84.9 145.3v5.1M121.7 151.4h.1M121.7 154.2h.1M121.7 151.4v2.8M121.7 154.2h8.9M126.5 142h.1M126.5 142v12.2M126.5 154.2h.1M130.6 151.7h.1M130.6 151.7v4.6"/>
<path d="M130.6 154.2h.1M182.9 153.2h.1M182.9 153.2v2.3M198.2 153.2h.1M198.2 153.2v2.3M25.4 178.9h.1M25.4 178.9h4.9M28 178.9h.1M43 178.9h.1M43 178.9h49.2M59 173.8h.1M59 173.8h33.2"/>
<path d="M59.5 176.3h.1M59.5 176.3h32.7M28 189h.1M28 189v1.5M59.2 183.9h.1M59.2 186.5h.1M59.2 183.9h33M59.2 186.5h6.6M78.5 186.5h.1M78.5 186.5h13.7M83.9 186.5h.1M83.9 186.5v1.5"/>
<path d="M83.9 200.7h.1M83.9 200.7v2"/>
</g>
<g fill="#f0f" stroke="#f0f" stroke-width=".25">
<circle cx="84.9" cy="126" r=".49"/>
<circle cx="56.7" cy="126" r=".49"/>
<circle cx="226.1" cy="116.4" r=".49"/>
<circle cx="198.1" cy="116.4" r=".49"/>
<circle cx="182.9" cy="116.4" r=".49"/>
<circle cx="182.9" cy="137.4" r=".49"/>
<circle cx="50.8" cy="118.4" r=".49"/>
<circle cx="130.6" cy="154.2" r=".49"/>
<circle cx="126.5" cy="154.2" r=".49"/>
<circle cx="70.1" cy="118.4" r=".49"/>
<circle cx="93" cy="39.1" r=".49"/>
<circle cx="104.4" cy="41.7" r=".49"/>
<circle cx="205" cy="18.8" r=".49"/>
<circle cx="120.4" cy="18.8" r=".49"/>
<circle cx="102.9" cy="18.8" r=".49"/>
<circle cx="188.7" cy="18.8" r=".49"/>
<circle cx="174.8" cy="18.8" r=".49"/>
<circle cx="173.5" cy="36.6" r=".49"/>
<circle cx="198.1" cy="137.4" r=".49"/>
<circle cx="83.8" cy="186.5" r=".49"/>
<circle cx="28" cy="178.8" r=".49"/>
</g>
<g font-size="8.9" fill="#00f">
<text x="10.5" y="16.4">CODEC</text>
<text x="11" y="100">Headphone</text>
</g>
<g font-size="3">
<text x="246.2" y="203.5">06 Audio-CODEC</text>
<text x="247.9" y="198.4">CM4 IO</text>
</g>
<g font-size="2.3" fill="#000080">
<text x="131.1" y="9.3">U27</text>
<text x="76" y="17.7">FB14</text>
<text x="89.5" y="17.9">120R 1A</text>
<text x="208.6" y="17.7">FB15</text>
<text x="222" y="17.9">120R 1A</text>
<text x="103.9" y="28.8">100NF 16V</text>
<text x="108.2" y="26.3">C236</text>
<text x="189.3" y="28.8">100NF 16V</text>
<text x="194.1" y="26">C243</text>
<text x="205.5" y="28.8">4.7UF 10V</text>
<text x="210.4" y="26">C244</text>
<text x="69.4" y="41.3">R109</text>
<text x="69.6" y="39">R29</text>
<text x="83.6" y="41.3">22R 5%</text>
<text x="83.9" y="38.7">22R 5%</text>
<text x="96.3" y="47.9">C245</text>
<text x="96.3" y="50.4">NC</text>
<text x="108" y="48.1">C246</text>
<text x="108" y="50.9">NC</text>
<text x="82.6" y="64.1">R276</text>
<text x="96.8" y="64.1">0R 5%</text>
<text x="81.8" y="74.3">C247</text>
<text x="91.2" y="74.3">1UF 10V</text>
<text x="81.8" y="79.4">C248</text>
<text x="91.2" y="79.4">1UF 10V</text>
<text x="188.5" y="92.8">4.7UF 10V</text>
<text x="193.3" y="90">C272</text>
<text x="205.3" y="93.1">4.7UF 10V</text>
<text x="210.1" y="90.3">C273</text>
<text x="219.8" y="93.1">4.7UF 10V</text>
<text x="224.6" y="90.3">C274</text>
<text x="131.1" y="101">ES8388</text>
<text x="27" y="110.1">R286</text>
<text x="41.2" y="109.9">NC</text>
<text x="27.5" y="118">C275</text>
<text x="36.9" y="118">22UF 10V</text>
<text x="86.1" y="117.2">FB16</text>
<text x="99.6" y="117.5">120R 1A</text>
<text x="203" y="116.2">R291</text>
<text x="217.2" y="115.9">2.2K 5%</text>
<text x="229.7" y="116.2">R304</text>
<text x="243.9" y="115.9">100R 5%</text>
<text x="27.5" y="125.6">C278</text>
<text x="36.9" y="125.6">22UF 10V</text>
<text x="86.1" y="124.8">FB17</text>
<text x="99.6" y="125.1">120R 1A</text>
<text x="172.5" y="123.6">C276</text>
<text x="199.7" y="124.6">R305</text>
<text x="231.4" y="123.8">C277</text>
<text x="130.6" y="131.2">D7</text>
<text x="167.2" y="126.4">NC/100PF 50V</text>
<text x="199.7" y="127.6">100K 1%</text>
<text x="226.6" y="126.6">1UF 10V</text>
<text x="86.1" y="132.2">FB21</text>
<text x="99.6" y="132.5">120R 1A</text>
<text x="130.6" y="134.2">BTR04G02</text>
<text x="40.4" y="143.6">470R 5%</text>
<text x="44.2" y="140.6">R316</text>
<text x="58.2" y="140.6">R317</text>
<text x="58.2" y="143.6">470R 5%</text>
<text x="74.2" y="143.4">82PF 50V</text>
<text x="74.5" y="140.6">C279</text>
<text x="107.5" y="143.6">BTR04G02</text>
<text x="115.1" y="140.6">D31</text>
<text x="134.7" y="140.8">D32</text>
<text x="134.7" y="143.9">BTR04G02</text>
<text x="75.5" y="148.2">C280</text>
<text x="172.5" y="148.5">C281</text>
<text x="199.7" y="145.9">R319</text>
<text x="199.7" y="149">100K 1%</text>
<text x="70.7" y="151">82PF 50V</text>
<text x="167.2" y="151.3">NC/100NF 10V</text>
<text x="99.9" y="167">J25</text>
<text x="27.7" y="178.7">R19</text>
<text x="42" y="178.4">1K 1%</text>
<text x="33.3" y="184.3">C1</text>
<text x="28.5" y="187.1">100NF 16V</text>
<text x="62.5" y="188.6">R26</text>
<text x="76.8" y="188.8">0R 5%</text>
<text x="85.4" y="193.4">R27</text>
<text x="85.4" y="196.5">0R 5%</text>
</g>
<g font-size="2.3">
<text x="61" y="12.6">3V3_S0</text>
<text x="96.1" y="12.6">VCCIO_CODEC</text>
<text x="196.6" y="12.6">VCCA3V3_CODEC</text>
<text x="227.1" y="12.3">3V3_S0</text>
<text x="128.1" y="18.3">2</text>
<text x="128.1" y="20.8">3</text>
<text x="165.9" y="18.3">16</text>
<text x="165.9" y="20.8">17</text>
<text x="128.1" y="33.5">4</text>
<text x="165.9" y="33.5">18</text>
<text x="126.8" y="41.1">27</text>
<text x="126.8" y="38.6">28</text>
<text x="165.9" y="36.1">13</text>
<text x="126.8" y="43.7">26</text>
<text x="165.9" y="46.2">12</text>
<text x="128.1" y="53.8">1</text>
<text x="165.9" y="53.8">11</text>
<text x="128.1" y="56.4">5</text>
<text x="128.1" y="58.9">7</text>
<text x="128.1" y="61.5">6</text>
<text x="128.1" y="64">8</text>
<text x="165.9" y="61.5">15</text>
<text x="165.9" y="69.1">14</text>
<text x="126.8" y="74.2">24</text>
<text x="165.9" y="76.7">20</text>
<text x="126.8" y="79.2">23</text>
<text x="165.9" y="81.8">10</text>
<text x="165.9" y="79.2">19</text>
<text x="126.8" y="89.4">21</text>
<text x="126.8" y="84.3">22</text>
<text x="165.9" y="86.9">9</text>
<text x="165.9" y="89.4">25</text>
<text x="165.9" y="84.3">29</text>
<text x="252" y="112.6">VCCA3V3_CODEC</text>
<text x="96.8" y="173.2">5</text>
<text x="96.8" y="178.3">4</text>
<text x="96.8" y="175.8">6</text>
<text x="96.8" y="183.4">3</text>
<text x="96.8" y="185.9">2</text>
<text x="109.5" y="192.1" transform="rotate(-90 109.5 192.1)">7</text>
<text x="220.8" y="197.7">Title:</text>
<text x="204.8" y="198.2">Size</text>
<text x="206" y="202.8">A4</text>
<text x="214.2" y="203.3">Page Name:</text>
<text x="288.3" y="198.2">REV</text>
<text x="288.6" y="202.8">V1.10</text>
<text x="204.5" y="206.8">Date:</text>
<text x="213.1" y="206.6">Wednesday, August 06, 2025</text>
<text x="253.8" y="206.8">Sheet</text>
<text x="266.5" y="206.9">6</text>
<text x="274.1" y="206.8">of</text>
<text x="281.5" y="206.9">19</text>
</g>
<g font-size="2.3" fill="#004080">
<text x="132.4" y="19.8">DVDD</text>
<text x="132.4" y="22.3">PVDD</text>
<text x="156.5" y="19.8">HPVDD</text>
<text x="157.8" y="22.3">AVDD</text>
<text x="132.4" y="35">DGND</text>
<text x="157.8" y="35">AGND</text>
<text x="132.4" y="40.1">CCLK</text>
<text x="156.5" y="37.5">HPGND</text>
<text x="132.4" y="45.2">CE</text>
<text x="132.4" y="42.6">CDATA</text>
<text x="156.5" y="47.7">LOUT1</text>
<text x="132.4" y="55.3">MCLK</text>
<text x="132.4" y="57.9">SCLK</text>
<text x="156.5" y="55.3">ROUT1</text>
<text x="132.4" y="62.9">DSDIN</text>
<text x="132.4" y="60.4">LRCK</text>
<text x="132.4" y="65.5">ASDOUT</text>
<text x="156.5" y="62.9">LOUT2</text>
<text x="156.5" y="70.6">ROUT2</text>
<text x="132.4" y="75.6">LIN1</text>
<text x="132.4" y="80.7">RIN1</text>
<text x="154" y="80.7">ADCVREF</text>
<text x="157.8" y="83.3">VREF</text>
<text x="157.8" y="78.2">VMID</text>
<text x="132.4" y="85.8">LIN2</text>
<text x="157.8" y="85.8">TPAD</text>
<text x="160.3" y="88.3">NC</text>
<text x="132.4" y="90.9">RIN2</text>
<text x="159" y="90.9">NC2</text>
</g>
<g font-size="2.3" fill="#f00">
<text x="37.9" y="39.8">I2C3_SCL_M0_Audio</text>
<text x="104.9" y="41">I2C_SDA_ES8388</text>
<text x="106.2" y="38.4">I2C_SCL_ES8388</text>
<text x="37.9" y="42">I2C3_SDA_M0_Audio</text>
<text x="218" y="46.1">HPOUT_L</text>
<text x="218" y="53.7">HPOUT_R</text>
<text x="45.8" y="55">SAI1_MCLK_M0</text>
<text x="45.8" y="57.5">SAI1_SCLK_M0</text>
<text x="45.5" y="65.4">SAI1_SDI0_M0</text>
<text x="45.8" y="60.1">SAI1_LRCK_M0</text>
<text x="45.8" y="62.6">SAI1_SDO0_M0</text>
<text x="238.8" y="62.6">AUD_LINEOUT_L</text>
<text x="239.1" y="70.2">AUD_LINEOUT_R</text>
<text x="62.8" y="74">MIC_INP_PHONE</text>
<text x="106.7" y="74">LIN1_ES8388</text>
<text x="172.3" y="76.5">VMID_ES8388</text>
<text x="64.8" y="79.1">HP_GND</text>
<text x="107" y="79.1">RIN1_ES8388</text>
<text x="172.3" y="79.1">ADCVREF_ES8388</text>
<text x="172.3" y="81.6">VREF_ES8388</text>
<text x="15.5" y="117.7">HPOUT_L</text>
<text x="111.8" y="117.7">HPOUT_L_C</text>
<text x="163.1" y="115.7">MIC_INP_PHONE</text>
<text x="15" y="125.3">HPOUT_R</text>
<text x="111.5" y="125.3">HPOUT_R_C</text>
<text x="162.9" y="130.1">HP_GND</text>
<text x="12.2" y="134">MIC_INP_PHONE</text>
<text x="113.6" y="132.9">MIC1P</text>
<text x="147.1" y="138">SARADC_VIN3_HP_HOOK_1V8</text>
<text x="12.5" y="179.4">HP_DET_L</text>
<text x="45.8" y="176.9">HPOUT_R_C</text>
<text x="49.1" y="174.6">MIC1P</text>
<text x="45.5" y="184.5">HPOUT_L_C</text>
<text x="48.8" y="187.3">HP_GND</text>
</g>
<g font-size="1.8">
<text x="31.7" y="1.9">5</text>
<text x="90.1" y="1.9">4</text>
<text x="148.5" y="1.9">3</text>
<text x="206.8" y="1.9">2</text>
<text x="265.2" y="1.9">1</text>
<text x=".7" y="29.8">D</text>
<text x="295.1" y="29.8">D</text>
<text x=".7" y="80.9">C</text>
<text x="295.1" y="80.9">C</text>
<text x=".7" y="132.1">B</text>
<text x="295.1" y="132.1">B</text>
<text x=".7" y="183.3">A</text>
<text x="295.1" y="183.3">A</text>
<text x="31.7" y="209.2">5</text>
<text x="90.1" y="209.2">4</text>
<text x="148.5" y="209.2">3</text>
<text x="206.8" y="209.2">2</text>
<text x="265.2" y="209.2">1</text>
</g>
</svg>
